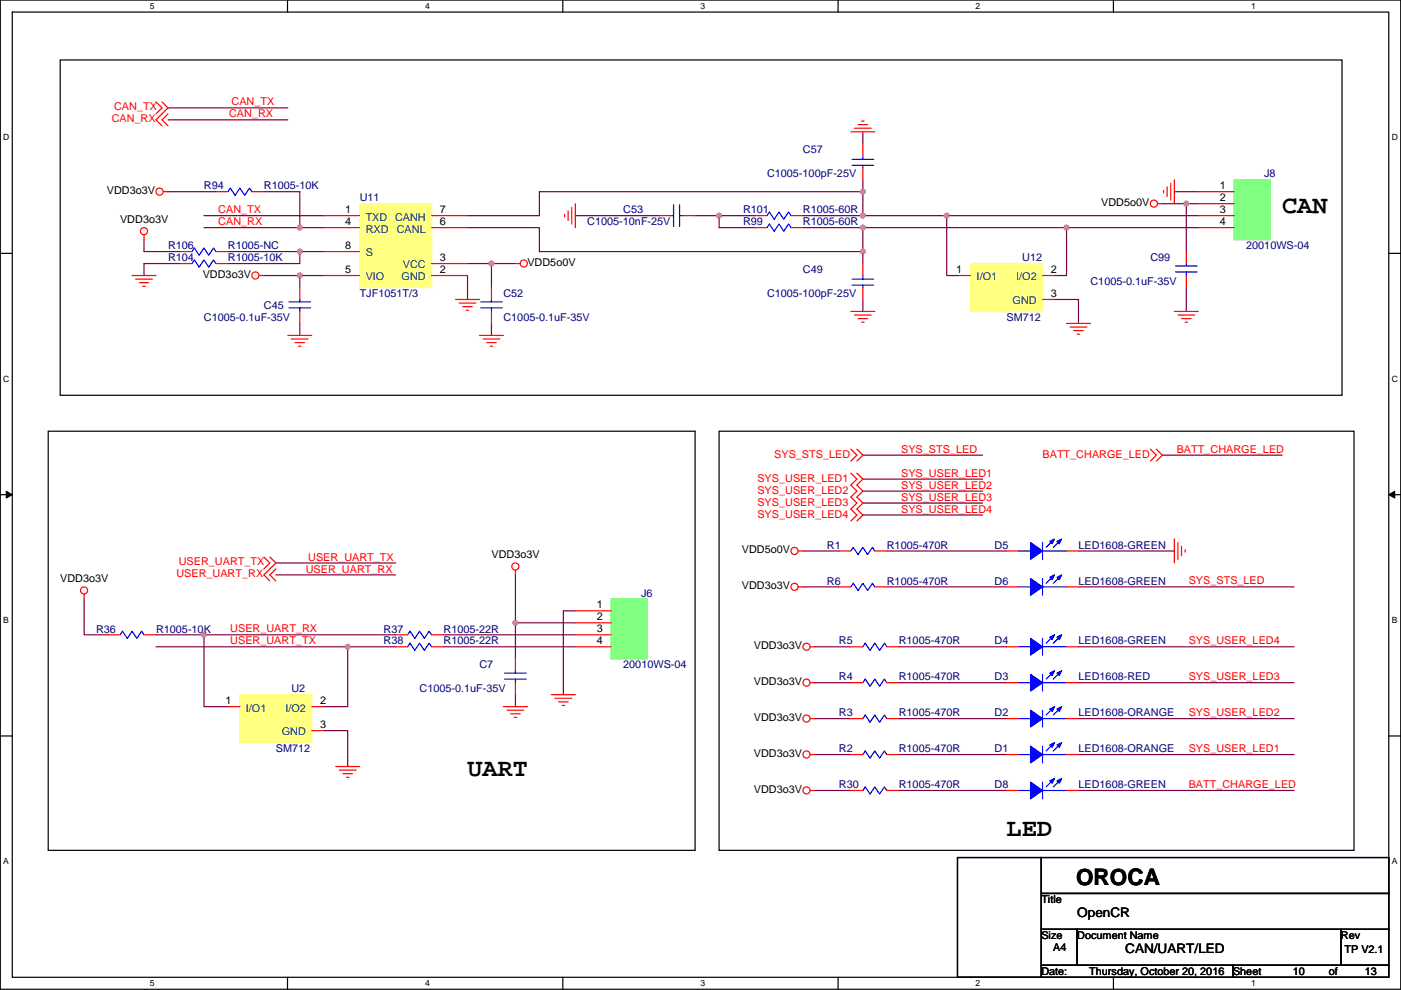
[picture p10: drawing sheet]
<svg xmlns="http://www.w3.org/2000/svg" width="297mm" height="210mm" viewBox="0 0 297 210" stroke-linecap="round" stroke-linejoin="round" font-family="sans-serif">
<path d="M.1 0h296.9v209.8h-296.9zM2.6 2.6h291.8v204.7h-291.8z" fill="none" stroke="#000" stroke-width=".25"/>
<g fill="#fff">
<path d="M31.8 .3h1v2h-1z"/>
<path d="M31.8 207.5h1v2.1h-1z"/>
</g>
<path d="M61 0v2.6M61 207.3v2.5" fill="none" stroke="#000" stroke-width=".25"/>
<g fill="#fff">
<path d="M90.1 .3h1v2h-1z"/>
<path d="M90.1 207.5h1v2.1h-1z"/>
</g>
<path d="M119.3 0v2.6M119.3 207.3v2.5" fill="none" stroke="#000" stroke-width=".25"/>
<g fill="#fff">
<path d="M148.5 .3h1v2h-1z"/>
<path d="M148.5 207.5h1v2.1h-1z"/>
</g>
<path d="M177.7 0v2.6M177.7 207.3v2.5" fill="none" stroke="#000" stroke-width=".25"/>
<g fill="#fff">
<path d="M206.9 .3h1v2h-1z"/>
<path d="M206.9 207.5h1v2.1h-1z"/>
</g>
<path d="M236.1 0v2.6M236.1 207.3v2.5" fill="none" stroke="#000" stroke-width=".25"/>
<g fill="#fff">
<path d="M265.2 .3h1v2h-1z"/>
<path d="M265.2 207.5h1v2.1h-1z"/>
<path d="M.7 28.2h1.3v2h-1.3z"/>
<path d="M295.1 28.2h1.3v2h-1.3z"/>
<path d="M.7 79.3h1.3v2.1h-1.3z"/>
<path d="M295.1 79.3h1.3v2.1h-1.3z"/>
</g>
<path d="M.1 53.7h2.5M294.4 53.7h2.6" fill="none" stroke="#000" stroke-width=".25"/>
<g fill="#fff">
<path d="M.7 130.5h1.2v2h-1.2z"/>
<path d="M295.1 130.5h1.2v2h-1.2z"/>
</g>
<path d="M.1 104.9h2.5M294.4 104.9h2.6" fill="none" stroke="#000" stroke-width=".25"/>
<path d="M1.3 104.2l1.3 .7-1.3 .7zM294.4 104.9l1.3-.7v1.4z" fill="#000" stroke="#000" stroke-width=".21"/>
<g fill="#fff">
<path d="M.7 181.7h1.2v2h-1.2z"/>
<path d="M295.1 181.7h1.2v2h-1.2z"/>
</g>
<g fill="none" stroke="#000" stroke-width=".25">
<path d="M12.8 12.7h271.7v71.1h-271.7zM10.2 91.5h137.2v88.9h-137.2zM152.5 91.5h134.6v88.9h-134.6zM.1 156.1h2.5M294.4 156.1h2.6M203 181.9h17.8v25.4h-17.8zM220.8 197.1h7.6v7.6h-7.6zM220.8 189.5h73.6v7.6h-73.6zM220.8 181.9h73.6v7.6h-73.6zM228.4 197.1h55.9v7.6h-55.9zM284.3 197.1h10.1v7.6h-10.1zM220.8 204.7h40.6v2.6h-40.6z"/>
<path d="M261.4 204.7h33v2.6h-33z"/>
</g>
<g fill="none" stroke="#800040" stroke-width=".25">
<path d="M35.6 25.4h25.4M35.6 22.9h25.4M182.9 38.1v2.6M182.9 28v2.5M30.5 50.8v2.6h7.7M35.6 40.7h10.2M38.2 55.9h-7.7v2.5M43.2 45.7h25.4M43.2 48.3h20.4M48.3 53.4h15.3M55.9 58.4h7.7M55.9 40.7h7.7v7.6"/>
<path d="M63.6 58.4h5M63.6 53.4v2.5h-15.3M63.6 58.4v2.6M63.6 53.4h5M63.6 48.3h5M99.1 55.9h5.1M99.1 48.3h15.3v5.1h68.5M99.1 58.4v5.1M104.2 55.9h5.1M104.2 55.9v5.1M122 45.7h17.8M147.4 45.7h5.1"/>
<path d="M152.5 45.7v2.6h7.6M152.5 45.7h7.6M170.2 45.7h12.7M170.2 48.3h12.7M182.9 40.7v5M182.9 40.7h-68.5v5h-15.3M182.9 45.7h17.8M182.9 48.3v5.1M182.9 53.4v2.5M182.9 48.3h43.2M200.7 45.7v12.7h2.6M200.7 45.7h53.4"/>
<path d="M226.1 48.3v10.1h-2.5M226.1 48.3h28M246.4 43.2h5.1v10.2M249 40.7h5.1M251.5 43.2h2.6M63.6 68.6v2.5M104.2 68.6v2.5M182.9 63.5v2.6M223.6 63.5h5.1v5.1M251.5 61v5.1M182.9 96.5h25.4M246.4 96.5h25.4"/>
<path d="M58.5 119.4h25.4M170.2 116.9h7.7M182.9 109.2h25.4M182.9 101.6h25.4M182.9 104.2h25.4M182.9 106.7h25.4M188 116.9h25.4M228.7 116.9h20.3M17.8 127v7.6h5.1M33.1 134.6h10.1M33.1 137.2h40.6M58.5 121.9h25.4"/>
<path d="M83.9 134.6h-40.7v15.3h5.1M83.9 137.2h-10.2v12.7h-5.1M94 134.6h28M94 137.2h28M109.3 121.9v10.2M109.3 132.1v7.6M109.3 132.1h12.7M122 129.6h-2.6v17.7M170.2 124.5h7.7M172.8 137.2h7.6M188 124.5h25.4M190.6 137.2h22.8"/>
<path d="M228.7 124.5h45.7M228.7 137.2h45.7M68.6 155h5.1v7.6M109.3 147.3v2.6M172.8 144.8h7.6M172.8 152.4h7.6M190.6 144.8h22.8M190.6 152.4h22.8M228.7 152.4h45.7M228.7 144.8h45.7M172.8 160h7.6M172.8 167.7h7.6"/>
<path d="M190.6 160h22.8M190.6 167.7h22.8M228.7 160h45.7M228.7 167.7h45.7"/>
</g>
<g fill="#f0f" stroke="#f0f" stroke-width=".25">
<circle cx="63.5" cy="53.3" r=".5"/>
<circle cx="63.5" cy="58.4" r=".5"/>
<circle cx="152.4" cy="45.7" r=".5"/>
<circle cx="182.9" cy="48.3" r=".5"/>
<circle cx="182.9" cy="53.3" r=".5"/>
<circle cx="182.9" cy="45.7" r=".5"/>
<circle cx="182.9" cy="40.6" r=".5"/>
<circle cx="104.2" cy="55.9" r=".5"/>
<circle cx="200.7" cy="45.7" r=".5"/>
<circle cx="226.1" cy="48.3" r=".5"/>
<circle cx="109.3" cy="132.1" r=".5"/>
<circle cx="63.5" cy="48.3" r=".5"/>
<circle cx="73.7" cy="137.2" r=".5"/>
<circle cx="43.2" cy="134.6" r=".5"/>
<circle cx="251.5" cy="43.2" r=".5"/>
</g>
<g fill="none" stroke="#f00" stroke-width=".25">
<path d="M33.1 21.6l1.3 1.3-1.3 1.3M34.4 21.6l1.2 1.3-2.5 2.5 1.3 1.3M35.6 24.2l-1.2 1.2 1.2 1.3M180.4 28h5.1M181.2 27.2h3.5M181.9 26.4h2.1M182.7 25.7h.5M182.9 35.6v2.5M182.9 30.5v2.5M247.5 39.6v2.1M248.2 38.9v3.5M249 38.1v5.1"/>
<path d="M28 58.4h5.1M28.8 59.2h3.5M29.5 60h2.1M30.5 49.8v1M34.6 40.7h1M38.2 55.9h2.5M38.2 53.4h2.5M45.8 40.7h2.5M45.8 55.9h2.5M45.8 53.4h2.5M53.4 40.7h2.5M54.9 58.4h1"/>
<path d="M68.6 48.3h7.7M68.6 45.7h7.7M68.6 53.4h7.7M68.6 58.4h7.7M91.5 45.7h7.6M91.5 55.9h7.6M91.5 58.4h7.6M91.5 48.3h7.6M109.3 55.9h1M119.7 45.5v.5M120.5 44.7v2.1M121.2 44v3.5"/>
<path d="M122 43.2v5.1M139.8 45.7h2.5M144.8 45.7h2.6M160.1 45.7h2.5M160.1 48.3h2.5M167.7 45.7h2.5M167.7 48.3h2.5M182.9 55.9v2.5M203.3 58.4h2.5M221 58.4h2.6M245.4 43.2h1M246.7 40.4v.5"/>
<path d="M251.5 53.4v2.5M251.5 58.4v2.6M254.1 40.7h7.6M254.1 43.2h7.6M254.1 45.7h7.6M254.1 48.3h7.6M30.3 60.7h.5M61 71.1h5.1M61.8 71.9h3.5M62.5 72.7h2.1M63.3 73.4h.5M63.6 61v2.5"/>
<path d="M63.6 66.1v2.5M96.6 63.5h5.1M97.3 64.3h3.6M98.1 65h2M98.9 65.8h.5M101.7 71.1h5M102.4 71.9h3.6M103.2 72.7h2M103.9 73.4h.6M104.2 61v2.5M104.2 66.1v2.5M180.4 66.1h5.1"/>
<path d="M181.2 66.8h3.5M181.9 67.6h2.1M182.7 68.3h.5M182.9 61v2.5M221 63.5h2.6M226.1 68.6h5.1M226.9 69.4h3.5M227.6 70.1h2.1M228.4 70.9h.5M249 66.1h5.1M249.7 66.8h3.6M250.5 67.6h2"/>
<path d="M251.3 68.3h.5M180.4 95.3l1.3 1.2-1.3 1.3M181.7 95.3l1.2 1.2-1.2 1.3M243.9 95.3l1.3 1.2-1.3 1.3M245.2 95.3l1.2 1.2-1.2 1.3M55.9 118.1l1.3 1.3-1.3 1.3M57.2 118.1l1.3 1.3-2.6 2.5 1.3 1.3M169.2 116.9h1M177.9 116.9h2.5M180.4 100.4l1.3 1.2-1.3 1.3 1.3 1.3-1.3 1.2 1.3 1.3-1.3 1.3 1.3 1.2-1.3 1.3M181.7 100.4l1.2 1.2-1.2 1.3 1.2 1.3-1.2 1.2 1.2 1.3-1.2 1.3 1.2 1.2-1.2 1.3M185.5 116.9h2.5"/>
<path d="M213.4 116.9h2.6M226.1 116.9h2.6M249 114.3v5.1M249.7 115.1v3.5M250.5 115.8v2.1M251.3 116.6v.5M17.8 126v1M22.9 134.6h2.6M30.5 134.6h2.6M58.5 120.7l-1.3 1.2 1.3 1.3M83.9 134.6h2.5M83.9 137.2h2.5"/>
<path d="M91.5 134.6h2.5M91.5 137.2h2.5M109.3 139.7v2.6M109.3 120.9v1M122 129.6h7.6M122 132.1h7.6M122 134.6h7.6M122 137.2h7.6M169.2 124.5h1M171.8 137.2h1M177.9 124.5h2.5M180.4 137.2h2.5"/>
<path d="M185.5 124.5h2.5M188 137.2h2.6M213.4 137.2h2.6M213.4 124.5h2.6M226.1 137.2h2.6M226.1 124.5h2.6M48.3 149.9h2.6M66.1 149.9h2.5M66.1 155h2.5M106.7 149.9h5.1M107.5 150.6h3.6M108.3 151.4h2"/>
<path d="M109 152.2h.5M109.3 144.8v2.5M116.9 147.3h5.1M117.7 148.1h3.5M118.4 148.9h2.1M119.2 149.6h.5M171.8 144.8h1M171.8 152.4h1M180.4 144.8h2.5M180.4 152.4h2.5M188 144.8h2.6M188 152.4h2.6"/>
<path d="M213.4 144.8h2.6M213.4 152.4h2.6M226.1 144.8h2.6M226.1 152.4h2.6M71.2 162.6h5.1M71.9 163.3h3.6M72.7 164.1h2M73.5 164.9h.5M171.8 160h1M171.8 167.7h1M180.4 160h2.5M180.4 167.7h2.5"/>
<path d="M188 160h2.6M188 167.7h2.6M213.4 160h2.6M213.4 167.7h2.6M226.1 160h2.6M226.1 167.7h2.6"/>
<circle cx="30.5" cy="49" r=".76"/>
<circle cx="33.8" cy="40.6" r=".76"/>
<circle cx="54.1" cy="58.4" r=".76"/>
<circle cx="111" cy="55.9" r=".76"/>
<circle cx="244.6" cy="43.2" r=".76"/>
<circle cx="168.4" cy="116.8" r=".76"/>
<circle cx="17.8" cy="125.2" r=".76"/>
<circle cx="109.3" cy="120.1" r=".76"/>
<circle cx="168.4" cy="124.5" r=".76"/>
<circle cx="171" cy="137.2" r=".76"/>
<circle cx="171" cy="144.8" r=".76"/>
<circle cx="171" cy="152.4" r=".76"/>
<circle cx="171" cy="160" r=".76"/>
<circle cx="171" cy="167.6" r=".76"/>
</g>
<g fill="none" stroke="#00f" stroke-width=".25">
<path d="M180.7 33.8h4.5M180.7 35.1h4.5M182.9 35.1v.5M182.9 33v.8M40.7 55.9l.5-.8 1 1.6 1-1.6 1.1 1.6 1-1.6 .5 .8M40.7 53.4l.5-.8 1 1.5 1-1.5 1.1 1.5 1-1.5 .5 .8M48.3 40.7l.5-.8 1 1.5 1.1-1.5 1 1.5 1-1.5 .5 .8M142.3 45.7h.5M142.8 43.5v4.5M144.1 43.5v4.5M144.1 45.7h.7M162.6 45.7l.5-.7 1 1.5 1.1-1.5 1 1.5 1-1.5 .5 .7"/>
<path d="M162.6 48.3l.5-.8 1 1.5 1.1-1.5 1 1.5 1-1.5 .5 .8M180.7 59.2h4.5M182.9 58.4v.8M249.2 57.7h4.6M249.2 56.4h4.6M251.5 55.9v.5M251.5 57.7v.7M61.3 65.3h4.5M61.3 64h4.5M63.6 63.5v.5M63.6 65.3v.8M101.9 65.3h4.6"/>
<path d="M101.9 64h4.6M104.2 63.5v.5M104.2 65.3v.8M180.7 60.5h4.5M182.9 60.5v.5M180.4 116.9l.5-.8 1 1.5 1-1.5 1.1 1.5 1-1.5 .5 .8M216 116.9h2.5M221 115.1v3.5M221 116.9h5.1M223.3 114.6l-1.5 1.5M224.9 114.6l-1.6 1.5M25.5 134.6l.5-.7 1 1.5 1-1.5 1 1.5 1-1.5 .5 .7"/>
<path d="M86.4 134.6l.5-.7 1 1.5 1.1-1.5 1 1.5 1-1.5 .5 .7M86.4 137.2l.5-.8 1 1.5 1.1-1.5 1 1.5 1-1.5 .5 .8M180.4 124.5l.5-.8 1 1.5 1-1.5 1.1 1.5 1-1.5 .5 .8M182.9 137.2l.5-.8 1.1 1.5 1-1.5 1 1.5 1-1.5 .5 .8M216 137.2h2.5M216 124.5h2.5M221 135.4v3.6M221 137.2h5.1M221 122.7v3.6M221 124.5h5.1M223.3 134.9l-1.5 1.5M223.3 122.2l-1.5 1.5"/>
<path d="M224.9 134.9l-1.6 1.5M224.9 122.2l-1.6 1.5M107 144h4.6M107 142.8h4.6M109.3 142.3v.5M109.3 144v.8M182.9 144.8l.5-.8 1.1 1.6 1-1.6 1 1.6 1-1.6 .5 .8M182.9 152.4l.5-.7 1.1 1.5 1-1.5 1 1.5 1-1.5 .5 .7M216 144.8h2.5M216 152.4h2.5M221 143v3.6M221 144.8h5.1"/>
<path d="M221 158.3v3.5M221 150.6v3.6M221 152.4h5.1M223.3 142.5l-1.5 1.5M223.3 157.8l-1.5 1.5M223.3 150.1l-1.5 1.6M224.9 142.5l-1.6 1.5M224.9 157.8l-1.6 1.5M224.9 150.1l-1.6 1.6M182.9 160l.5-.7 1.1 1.5 1-1.5 1 1.5 1-1.5 .5 .7M182.9 167.7l.5-.8 1.1 1.5 1-1.5 1 1.5 1-1.5 .5 .8M216 160h2.5"/>
<path d="M216 167.7h2.5M221 160h5.1M221 165.9v3.5M221 167.7h5.1M223.3 165.4l-1.5 1.5M224.9 165.4l-1.6 1.5"/>
</g>
<g fill="#00f" stroke="#00f" stroke-width=".25">
<path d="M218.5 143l2.5 1.8-2.5 1.8z" fill-rule="evenodd"/>
<path d="M224.1 142.8l1-.5-.5 1z" fill-rule="evenodd"/>
<path d="M222.6 142.8l1-.5-.5 1z" fill-rule="evenodd"/>
<path d="M218.5 158.3l2.5 1.7-2.5 1.8z" fill-rule="evenodd"/>
<path d="M224.1 158l1-.5-.5 1z" fill-rule="evenodd"/>
<path d="M222.6 158l1-.5-.5 1z" fill-rule="evenodd"/>
<path d="M218.5 135.4l2.5 1.8-2.5 1.8z" fill-rule="evenodd"/>
<path d="M224.1 135.1l1-.5-.5 1.1z" fill-rule="evenodd"/>
<path d="M222.6 135.1l1-.5-.5 1.1z" fill-rule="evenodd"/>
<path d="M218.5 150.6l2.5 1.8-2.5 1.8z" fill-rule="evenodd"/>
<path d="M224.1 150.4l1-.5-.5 1z" fill-rule="evenodd"/>
<path d="M222.6 150.4l1-.5-.5 1z" fill-rule="evenodd"/>
<path d="M218.5 115.1l2.5 1.8-2.5 1.7z" fill-rule="evenodd"/>
<path d="M224.1 114.8l1-.5-.5 1z" fill-rule="evenodd"/>
<path d="M222.6 114.8l1-.5-.5 1z" fill-rule="evenodd"/>
<path d="M218.5 165.9l2.5 1.8-2.5 1.7z" fill-rule="evenodd"/>
<path d="M224.1 165.6l1-.5-.5 1z" fill-rule="evenodd"/>
<path d="M222.6 165.6l1-.5-.5 1z" fill-rule="evenodd"/>
<path d="M218.5 122.7l2.5 1.8-2.5 1.8z" fill-rule="evenodd"/>
<path d="M224.1 122.4l1-.5-.5 1.1z" fill-rule="evenodd"/>
<path d="M222.6 122.4l1-.5-.5 1.1z" fill-rule="evenodd"/>
</g>
<path d="M76.3 43.2h15.2v17.8h-15.2zM205.8 55.9h15.2v10.2h-15.2zM50.9 147.3h15.2v10.2h-15.2z" fill="none" stroke="#ffff80" stroke-width=".25"/>
<g fill="#ffff80" stroke="#ffff80" stroke-width=".25">
<path d="M205.8 55.9v10.2h15.2v-10.2z" fill-rule="evenodd"/>
<path d="M76.3 43.2v17.8h15.2v-17.8z" fill-rule="evenodd"/>
<path d="M50.9 147.3v10.2h15.2v-10.2z" fill-rule="evenodd"/>
</g>
<path d="M261.7 38.1h7.6v12.7h-7.6zM129.6 127h7.6v12.7h-7.6z" fill="none" stroke="#80ff80" stroke-width=".25"/>
<g fill="#80ff80" stroke="#80ff80" stroke-width=".25">
<path d="M129.6 127v12.7h7.6v-12.7z" fill-rule="evenodd"/>
<path d="M261.7 38.1v12.7h7.6v-12.7z" fill-rule="evenodd"/>
</g>
<g font-size="5.3">
<text x="271.8" y="45.1">CAN</text>
<text x="99.1" y="164.5">UART</text>
<text x="213.4" y="177.2">LED</text>
</g>
<text font-size="4.8" x="228.2" y="187.6">OROCA</text>
<g font-size="2.8">
<text x="228.4" y="194.5">OpenCR</text>
<text x="238.6" y="202.2">CAN/UART/LED</text>
</g>
<g font-size="2.3" fill="#f00">
<text x="24.2" y="23.4">CAN_TX</text>
<text x="49.1" y="22.4">CAN_TX</text>
<text x="23.7" y="26">CAN_RX</text>
<text x="48.6" y="24.9">CAN_RX</text>
<text x="46.3" y="45.2">CAN_TX</text>
<text x="46.3" y="47.8">CAN_RX</text>
<text x="164.1" y="97.1">SYS_STS_LED</text>
<text x="191.1" y="96">SYS_STS_LED</text>
<text x="191.1" y="101.1">SYS_USER_LED1</text>
<text x="221" y="97.1">BATT_CHARGE_LED</text>
<text x="249.5" y="96">BATT_CHARGE_LED</text>
<text x="160.6" y="102.2">SYS_USER_LED1</text>
<text x="160.6" y="104.7">SYS_USER_LED2</text>
<text x="160.6" y="107.2">SYS_USER_LED3</text>
<text x="191.1" y="103.7">SYS_USER_LED2</text>
<text x="191.1" y="106.2">SYS_USER_LED3</text>
<text x="160.6" y="109.8">SYS_USER_LED4</text>
<text x="191.1" y="108.7">SYS_USER_LED4</text>
<text x="37.9" y="119.9">USER_UART_TX</text>
<text x="65.3" y="118.9">USER_UART_TX</text>
<text x="37.4" y="122.5">USER_UART_RX</text>
<text x="64.8" y="121.4">USER_UART_RX</text>
<text x="252" y="124">SYS_STS_LED</text>
<text x="48.8" y="136.7">USER_UART_TX</text>
<text x="48.8" y="134.1">USER_UART_RX</text>
<text x="252" y="136.7">SYS_USER_LED4</text>
<text x="252" y="144.3">SYS_USER_LED3</text>
<text x="252" y="151.9">SYS_USER_LED2</text>
<text x="252" y="159.5">SYS_USER_LED1</text>
<text x="252" y="167.2">BATT_CHARGE_LED</text>
</g>
<g font-size="2.3" fill="#000080">
<text x="170.2" y="32.6">C57</text>
<text x="43.2" y="40.2">R94</text>
<text x="55.9" y="40.2">R1005-10K</text>
<text x="162.6" y="37.6">C1005-100pF-25V</text>
<text x="268" y="37.6">J8</text>
<text x="76.3" y="42.7">U11</text>
<text x="124.5" y="47.8">C1005-10nF-25V</text>
<text x="132.1" y="45.3">C53</text>
<text x="157.5" y="45.3">R101</text>
<text x="157.5" y="47.8">R99</text>
<text x="170.2" y="45.3">R1005-60R</text>
<text x="170.2" y="47.8">R1005-60R</text>
<text x="35.6" y="52.9">R106</text>
<text x="48.3" y="52.9">R1005-NC</text>
<text x="264.2" y="52.9">20010WS-04</text>
<text x="35.6" y="55.4">R104</text>
<text x="48.3" y="55.4">R1005-10K</text>
<text x="170.2" y="58">C49</text>
<text x="216.7" y="55.4">U12</text>
<text x="243.9" y="55.4">C99</text>
<text x="55.9" y="65.6">C45</text>
<text x="76.3" y="63">TJF1051T/3</text>
<text x="106.7" y="63">C52</text>
<text x="162.6" y="63">C1005-100pF-25V</text>
<text x="231.2" y="60.5">C1005-0.1uF-35V</text>
<text x="43.2" y="68.1">C1005-0.1uF-35V</text>
<text x="106.7" y="68.1">C1005-0.1uF-35V</text>
<text x="213.4" y="68.1">SM712</text>
<text x="175.3" y="116.4">R1</text>
<text x="188" y="116.4">R1005-470R</text>
<text x="210.9" y="116.4">D5</text>
<text x="228.7" y="116.4">LED1608-GREEN</text>
<text x="175.3" y="124">R6</text>
<text x="188" y="124">R1005-470R</text>
<text x="210.9" y="124">D6</text>
<text x="228.7" y="124">LED1608-GREEN</text>
<text x="136" y="126.5">J6</text>
<text x="20.4" y="134.2">R36</text>
<text x="33.1" y="134.2">R1005-10K</text>
<text x="81.3" y="134.2">R37</text>
<text x="81.3" y="136.7">R38</text>
<text x="94" y="134.2">R1005-22R</text>
<text x="94" y="136.7">R1005-22R</text>
<text x="177.9" y="136.7">R5</text>
<text x="190.6" y="136.7">R1005-470R</text>
<text x="210.9" y="136.7">D4</text>
<text x="228.7" y="136.7">LED1608-GREEN</text>
<text x="101.7" y="141.8">C7</text>
<text x="132.1" y="141.8">20010WS-04</text>
<text x="61.8" y="146.9">U2</text>
<text x="89" y="146.9">C1005-0.1uF-35V</text>
<text x="177.9" y="144.3">R4</text>
<text x="190.6" y="144.3">R1005-470R</text>
<text x="210.9" y="144.3">D3</text>
<text x="228.7" y="144.3">LED1608-RED</text>
<text x="177.9" y="151.9">R3</text>
<text x="190.6" y="151.9">R1005-470R</text>
<text x="210.9" y="151.9">D2</text>
<text x="228.7" y="151.9">LED1608-ORANGE</text>
<text x="58.5" y="159.6">SM712</text>
<text x="177.9" y="159.6">R2</text>
<text x="190.6" y="159.6">R1005-470R</text>
<text x="210.9" y="159.6">D1</text>
<text x="228.7" y="159.6">LED1608-ORANGE</text>
<text x="177.9" y="167.2">R30</text>
<text x="190.6" y="167.2">R1005-470R</text>
<text x="210.9" y="167.2">D8</text>
<text x="228.7" y="167.2">LED1608-GREEN</text>
</g>
<g font-size="2.3">
<text x="22.7" y="41.2">VDD3o3V</text>
<text x="258.6" y="40.1">1</text>
<text x="25.5" y="47.3">VDD3o3V</text>
<text x="73.2" y="47.8">4</text>
<text x="73.2" y="45.2">1</text>
<text x="93.3" y="45.2">7</text>
<text x="93.3" y="47.8">6</text>
<text x="233.5" y="43.7">VDD5o0V</text>
<text x="258.6" y="42.7">2</text>
<text x="258.6" y="45.2">3</text>
<text x="258.6" y="47.8">4</text>
<text x="73.2" y="52.8">8</text>
<text x="43" y="59">VDD3o3V</text>
<text x="73.2" y="57.9">5</text>
<text x="93.3" y="55.4">3</text>
<text x="93.3" y="57.9">2</text>
<text x="111.8" y="56.4">VDD5o0V</text>
<text x="202.8" y="57.9">1</text>
<text x="222.8" y="57.9">2</text>
<text x="222.8" y="63">3</text>
<text x="104.2" y="118.4">VDD3o3V</text>
<text x="157.3" y="117.4">VDD5o0V</text>
<text x="12.8" y="123.5">VDD3o3V</text>
<text x="157.3" y="125">VDD3o3V</text>
<text x="126.6" y="129">1</text>
<text x="126.6" y="131.6">2</text>
<text x="126.6" y="134.1">3</text>
<text x="126.6" y="136.7">4</text>
<text x="159.8" y="137.7">VDD3o3V</text>
<text x="47.8" y="149.4">1</text>
<text x="67.9" y="149.4">2</text>
<text x="159.8" y="145.3">VDD3o3V</text>
<text x="67.9" y="154.4">3</text>
<text x="159.8" y="153">VDD3o3V</text>
<text x="159.8" y="160.6">VDD3o3V</text>
<text x="159.8" y="168.2">VDD3o3V</text>
<text x="220.8" y="191.6">Title</text>
<text x="220.8" y="199.2">Size</text>
<text x="223.3" y="201.7">A4</text>
<text x="228.4" y="199.2">Document Name</text>
<text x="284.3" y="199.2">Rev</text>
<text x="285" y="202.2">TP V2.1</text>
<text x="220.8" y="206.8">Date:</text>
<text x="230.9" y="206.8">Thursday, October 20, 2016</text>
<text x="261.4" y="206.8">Sheet</text>
<text x="274.1" y="206.8">10</text>
<text x="281.7" y="206.8">of</text>
<text x="289.4" y="206.8">13</text>
</g>
<g font-size="2.3" fill="#004080">
<text x="77.5" y="46.8">TXD</text>
<text x="83.8" y="46.8">CANH</text>
<text x="77.5" y="49.3">RXD</text>
<text x="84.1" y="49.3">CANL</text>
<text x="77.5" y="54.4">S</text>
<text x="77.5" y="59.5">VIO</text>
<text x="85.2" y="59.5">GND</text>
<text x="85.4" y="56.9">VCC</text>
<text x="207.1" y="59.5">I/O1</text>
<text x="215.5" y="59.5">I/O2</text>
<text x="214.7" y="64.6">GND</text>
<text x="52.1" y="150.9">I/O1</text>
<text x="59.8" y="156">GND</text>
<text x="60.5" y="150.9">I/O2</text>
</g>
<g font-size="1.8">
<text x="31.8" y="1.9">5</text>
<text x="90.1" y="1.9">4</text>
<text x="148.5" y="1.9">3</text>
<text x="206.9" y="1.9">2</text>
<text x="265.2" y="1.9">1</text>
<text x=".7" y="29.8">D</text>
<text x="295.1" y="29.8">D</text>
<text x=".7" y="81">C</text>
<text x="295.1" y="81">C</text>
<text x=".7" y="132.1">B</text>
<text x="295.1" y="132.1">B</text>
<text x=".7" y="183.3">A</text>
<text x="295.1" y="183.3">A</text>
<text x="31.8" y="209.2">5</text>
<text x="90.1" y="209.2">4</text>
<text x="148.5" y="209.2">3</text>
<text x="206.9" y="209.2">2</text>
<text x="265.2" y="209.2">1</text>
</g>
</svg>
